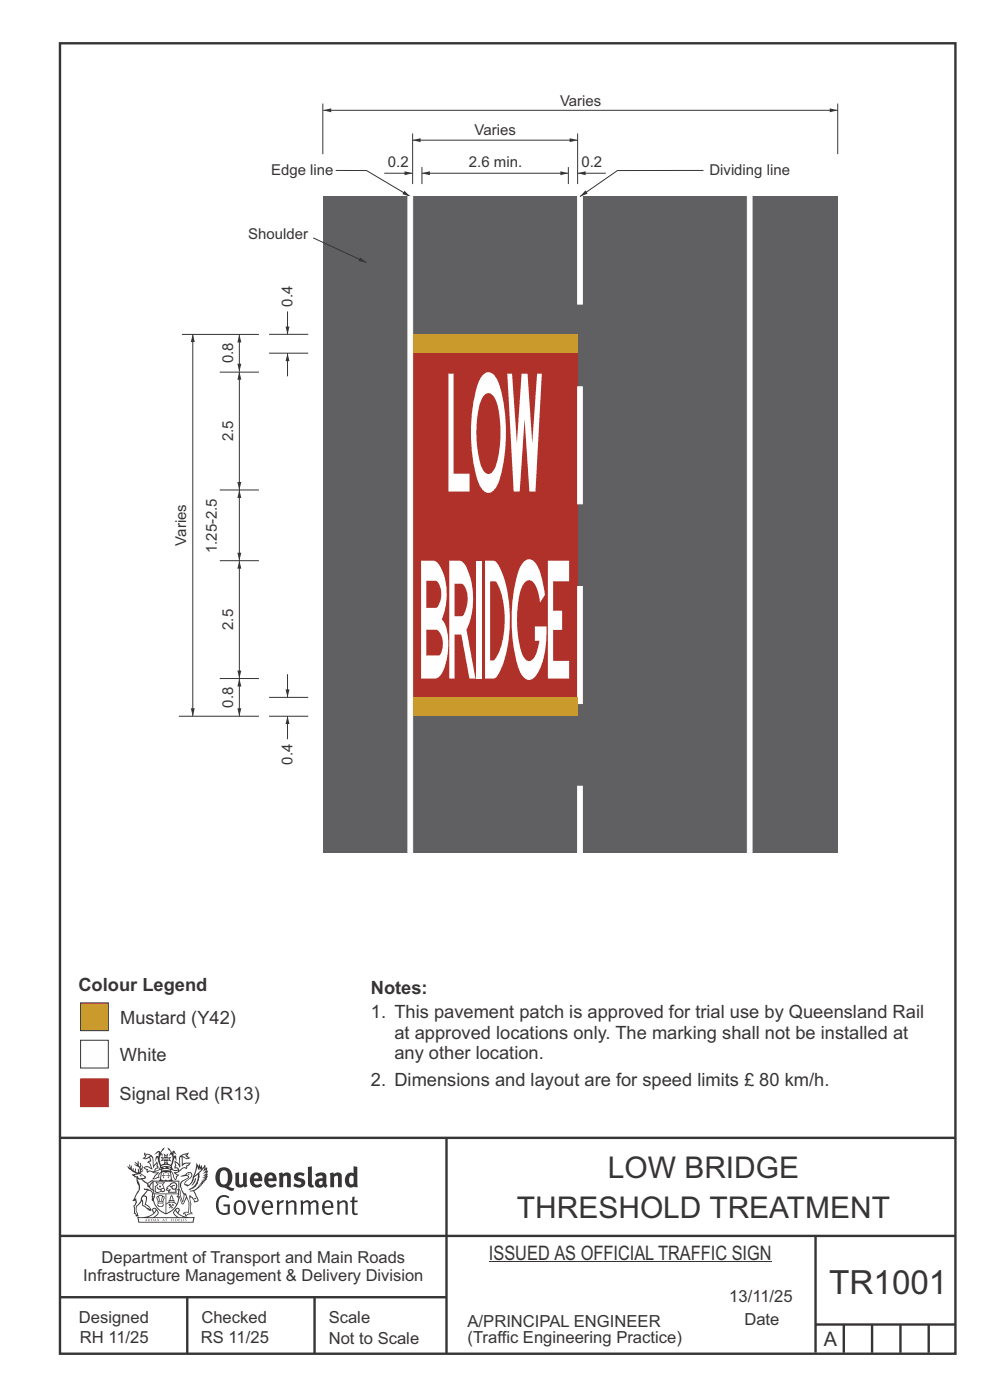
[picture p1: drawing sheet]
<svg xmlns="http://www.w3.org/2000/svg" width="210mm" height="297mm" viewBox="0 0 210 297" stroke-linecap="round" stroke-linejoin="round" font-family="sans-serif">
<g fill="none" stroke="#373435" stroke-width=".51">
<path d="M12.7 9.2h190v278h-190zM12.7 241.4h190M94.7 241.4v45.8M12.7 275.2h82M12.7 262.2h190.1M39.7 275.2v12M66.7 275.2v12M173 262.1v24.9M173 281h29.6M179 281v6M185 281v6M191 281v6"/>
<path d="M197 281v6"/>
</g>
<g fill="#373435">
<path d="M47 248.4a2.55 2.55 0 0 0 0 2.7l.3 .2a.81 .81 0 0 0 1-1v-.5a1.04 1.04 0 0 0-1.1-1.5zM46.3 248.1a1.82 1.82 0 0 1 2.1-.2 1.82 1.82 0 0 1 .9 1.8 2.29 2.29 0 0 1-.8 2l.7 .3h.5l-.2 .6a2.87 2.87 0 0 1-2-.7 2.12 2.12 0 0 1-1.7-3.1z" fill-rule="evenodd"/>
<path d="M49.9 248.9l.8-.2v2a.46 .46 0 0 0 .3 .6 .46 .46 0 0 0 .6-.3v-2.1l.7-.2v2.4l.2 .5-.5 .3-.3-.3a1.02 1.02 0 0 1-1.2 .3 1.02 1.02 0 0 1-.6-1.1z" fill-rule="evenodd"/>
<path d="M54 249.5l-.1 .5h.9a.49 .49 0 0 0-.2-.6 .49 .49 0 0 0-.6 .1zM53.4 249.1a1.34 1.34 0 0 1 1.6-.2 1.34 1.34 0 0 1 .6 1.5v.2h-1.7a.77 .77 0 0 0 .5 .8 .77 .77 0 0 0 .9-.4l.3 .5a1.59 1.59 0 0 1-2 .2 1.59 1.59 0 0 1-.5-2.1z" fill-rule="evenodd"/>
<path d="M57 249.5l-.1 .5h1a.49 .49 0 0 0-.2-.6 .49 .49 0 0 0-.7 .1zM56.4 249.1a1.34 1.34 0 0 1 1.6-.2 1.34 1.34 0 0 1 .7 1.5v.2h-1.8a.77 .77 0 0 0 .5 .8 .77 .77 0 0 0 .9-.4l.4 .5a1.59 1.59 0 0 1-2.1 .2 1.59 1.59 0 0 1-.5-2.1z" fill-rule="evenodd"/>
<path d="M59.2 248.9l.7-.2 .1 .4a.95 .95 0 0 1 1-.3 .95 .95 0 0 1 .7 .8v2.3h-.8v-2.3a.46 .46 0 0 0-.8 .1v2.2h-.8z" fill-rule="evenodd"/>
<path d="M62.6 249.1a1.75 1.75 0 0 1 2-.1l-.2 .5-.6-.2a.43 .43 0 0 0-.6 .3l.4 .3a1.04 1.04 0 0 1 1.2 1.1 1.04 1.04 0 0 1-1.4 1l-1.2-.4 .3-.6 1 .4 .4-.4a.88 .88 0 0 0-1-.5l-.4-.2-.1-.4z" fill-rule="evenodd"/>
<path d="M65.3 247.6l.8-.2 .1 3.8 .3 .2 .1 .4a.88 .88 0 0 1-1 0 .88 .88 0 0 1-.3-1z" fill-rule="evenodd"/>
<path d="M67.8 250.6a.43 .43 0 0 0-.1 .7 .43 .43 0 0 0 .7-.1v-.7zM66.8 249.1a1.7 1.7 0 0 1 2.4 .1v1.9l.3 .4-.4 .5-.5-.4a1.03 1.03 0 0 1-1.7-.1 1.03 1.03 0 0 1 .8-1.5h.7v-.4a.8 .8 0 0 0-1.2 .1z" fill-rule="evenodd"/>
<path d="M70 248.9l.7-.2 .1 .4a.95 .95 0 0 1 1-.3 .95 .95 0 0 1 .7 .8v2.3h-.8v-2.3a.46 .46 0 0 0-.8 .1v2.2h-.8z" fill-rule="evenodd"/>
<path d="M74.3 249.5a1.48 1.48 0 0 0 0 1.7h.5l.2-.1v-1.5l-.3-.2zM75 247.4l.8 .1 .1 4.4h-.7l-.1-.2a1.26 1.26 0 0 1-1.4 0 1.26 1.26 0 0 1-.5-1.3 1.29 1.29 0 0 1 .4-1.4 1.29 1.29 0 0 1 1.4-.1z" fill-rule="evenodd"/>
<path d="M46.4 253.9a1.72 1.72 0 0 1 2.3 0l-.3 .3a1.24 1.24 0 0 0-1.4-.2 1.24 1.24 0 0 0-.6 1.4 1.49 1.49 0 0 0 1.2 1.9l.7-.1v-1.3h-.8l-.1-.4h1.3v1.9a1.93 1.93 0 0 1-2.2 0 1.93 1.93 0 0 1-.7-2.2l.2-.8z" fill-rule="evenodd"/>
<path d="M50.4 255.1a1.65 1.65 0 0 0 .2 2.2 .99 .99 0 0 0 1-1.4 .78 .78 0 0 0-.4-.8 .78 .78 0 0 0-.8 0zM50 254.9a1.33 1.33 0 0 1 1.6-.1 1.33 1.33 0 0 1 .5 1.4 1.31 1.31 0 0 1-1.3 1.6 1.31 1.31 0 0 1-1.2-1.6v-.6z" fill-rule="evenodd"/>
<path d="M52.5 254.7l.4-.1 .9 2.6 .8-2.5h.5l-1.1 3h-.5z" fill-rule="evenodd"/>
<path d="M56.3 255.2l-.2 .7h1.3a.7 .7 0 0 0-.3-.8 .7 .7 0 0 0-.8 .1zM55.9 255a1.22 1.22 0 0 1 1.5-.2 1.22 1.22 0 0 1 .5 1.5h-1.8a.93 .93 0 0 0 .5 1 .93 .93 0 0 0 1.1-.2l.2 .3a1.43 1.43 0 0 1-1.8 .1 1.43 1.43 0 0 1-.6-1.7z" fill-rule="evenodd"/>
<path d="M58.7 254.7l.4-.1 .1 .5 .4-.4 .6-.1-.2 .5a.66 .66 0 0 0-.8 .7v1.9h-.4z" fill-rule="evenodd"/>
<path d="M60.6 254.7l.4-.1 .1 .5a.94 .94 0 0 1 1-.5 .94 .94 0 0 1 .8 .8v2.3h-.5l-.1-2.5a.81 .81 0 0 0-1.2 .3v2.2h-.4z" fill-rule="evenodd"/>
<path d="M63.7 254.7l.5-.1 .1 .5 .4-.3a.78 .78 0 0 1 1.1 .3 .9 .9 0 0 1 1-.5 .9 .9 0 0 1 .8 .8v2.3h-.5l-.1-2.5a.67 .67 0 0 0-1.1 .3v2.2h-.5v-2.4l-.4-.3-.7 .4v2.3h-.5z" fill-rule="evenodd"/>
<path d="M69 255.2l-.1 .7h1.3a.7 .7 0 0 0-.3-.8 .7 .7 0 0 0-.9 .1zM68.7 255a1.22 1.22 0 0 1 1.5-.2 1.22 1.22 0 0 1 .5 1.5h-1.8a.93 .93 0 0 0 .4 1 .93 .93 0 0 0 1.2-.2l.1 .3a1.44 1.44 0 0 1-1.7 .1 1.44 1.44 0 0 1-.6-1.7z" fill-rule="evenodd"/>
<path d="M71.4 254.7l.5-.1 .1 .5a.94 .94 0 0 1 1-.5 .94 .94 0 0 1 .8 .8v2.3h-.5l-.1-2.5a.81 .81 0 0 0-1.2 .3v2.2h-.4z" fill-rule="evenodd"/>
<path d="M74.7 253.9l.5-.1v.9h.7l-.1 .3h-.6v2.2l.1 .2h.5l.1 .3a.75 .75 0 0 1-1.2-.6v-2.1h-.4v-.3h.4z" fill-rule="evenodd"/>
<path d="M30.8 244.9l1.1 .3-.9 .5h-.4l.6-.5zM31.8 245.4h.2a2.44 2.44 0 0 1 .4 1.9l.1 .5 .7-1-.1 .6 .3 .3a.57 .57 0 0 0-.6 .7l-1-.1-.5 .2 .2-.5-.8-.3 .7-.1 .9 .5 .1-.1-.6-1.3-.2-.2h.5zM30.7 244.4l-.1 .5 .2 .4-.6 .4a1.04 1.04 0 0 0 1.4-.1l.2 .6-.3 .1-.2 .4a.94 .94 0 0 1 .8 1.1l-.2-.1a1.16 1.16 0 0 0-1.5-.1l.3 .4 .4 .2 .1 .5 .2 .1 .1-.2a.94 .94 0 0 1 1.1 .2l.8 .1-1.2 1.2a1.13 1.13 0 0 0 1.2-.2l.4-.1-.1-.4 .5-.8a.83 .83 0 0 0-.6 1.1l-.3-.1-.7 .4 1.1-1.4-.5 .1-.5-.1 1.3-.5-.1-.1-.9 .4v-.3l.2-.2 .3 .1 .1-.3-.2-.4v-.6l-.1-.4-.7 1v-.7a1.42 1.42 0 0 0-1.6-1.8z" fill-rule="evenodd"/>
<path d="M38.5 245.2l.5-.2 .7-.1-.6 .3 .8 .5h-.3zM38.3 245.5l.2-.1 .1 2a1.69 1.69 0 0 1 1.6-.6l-.8 .5 .1 .5a1.1 1.1 0 0 0-1.5 .6l-.1-.5-.2-.2h-.5l.3-.4-.3-.7a1.42 1.42 0 0 1 .8 1.1l.2-.1zM37.1 246.2l.1 1-.2 .3 .1 .4h.5l.1 .2a.96 .96 0 0 1-1.1-.1l-.1 .1a1.06 1.06 0 0 0 1.3 .2v.1a.72 .72 0 0 1-1 .2l.3 .5 .6 .2-.4 .2-.1 .6-.2-.3-.4-1.1-.4-.4 .4 .9a1.54 1.54 0 0 0 .7 1.2l.2-.3a.58 .58 0 0 1 .4-.8l.2-.1h-.3l-.5-.3 .9-.5a.93 .93 0 0 1 1.2-.5v.2l.2-.2 .1-.5a.99 .99 0 0 0 .7-.8l-1.3 .1-.3 .2-.1-1.4 .9 .4 .9-.3h-.4l-.5-.4 .4-.7-.6 .2a1.46 1.46 0 0 0-1.4 2.1v.4l-.2-.4z" fill-rule="evenodd"/>
<path d="M35.6 248.9l.2 .1-.1 .3 .4 .1h-.4v.6l-.1-.6h-.3l.3-.1z" fill-rule="evenodd"/>
<path d="M34.6 248.9l.2 .1v.3l.3 .1h-.3l-.1 .6v-.6h-.4l.4-.1z" fill-rule="evenodd"/>
<path d="M34.3 248.8a.57 .57 0 0 1 .9 .2 .57 .57 0 0 1 .9-.2l.2 1.4h-.2a.57 .57 0 0 1-.9 0 .69 .69 0 0 1-1.1 0zM34.2 248.1l-.3 2.1-.2 .4h3l-.2-.4-.3-2.1h-.2v.2l-.8-.1-.8 .1v-.2z" fill-rule="evenodd"/>
<path d="M34.2 252.4a.3 .3 0 0 0 .6 0 .3 .3 0 0 0-.6 0zM33.3 250.9l.3 .3-.3 .4a.79 .79 0 0 0 0 1.3l.8-.2-.1-.3a.55 .55 0 0 1-.7-.6l.1-.1 .2 .3 .3 .2 .8-.2-.4-.7 .4-.4-.7 .2zM33 250.7l1.1 .2 .9-.2-.4 .6 .4 1.2a.56 .56 0 0 1-.8 .3l-.2 .1a.73 .73 0 0 1-.9 .1 .73 .73 0 0 1-.3-1v-.4l.6-.4z" fill-rule="evenodd"/>
<path d="M35.6 251.8l.7-.4a.58 .58 0 0 1 1-.1 .58 .58 0 0 1-.4 .9l-.3-.3a.43 .43 0 0 1 .6-.4 .57 .57 0 0 0-.8 .2l-.2-.1-.3 .1 .4 .2a.55 .55 0 0 0 .9 .4v.5h-1.3l.3-.4-.1-.1-.6 .1 .2-.3-.2-.1zM35.4 251.8l-.1 .2a.39 .39 0 0 0 .2 .6h.3l-.2 .4h1.9l-.1-.8a.86 .86 0 0 0-.1-1.3 .86 .86 0 0 0-1.3 .4z" fill-rule="evenodd"/>
<path d="M36 254.8h.8v.2h-.8zM36.4 253.8l.2 .8h-.4zM36.4 253.5l-.3 .5-.1 .6h-.2v.4l-.7 .4 .2 .1a1.48 1.48 0 0 1 2.1 .2l.2-.1-.6-.5v-.5h-.2l-.1-.6z" fill-rule="evenodd"/>
<path d="M35.8 255.4l.4 .1 .1 .3 .3-.2-.2-.2a.38 .38 0 0 1 .5 .5l-.2-.2-.3 .2 .3 .2-.3 .3-.1-.4-.4 .4-.1-.2 .4-.3-.1-.1-.2 .1z" fill-rule="evenodd"/>
<path d="M34.5 254h.2v.2l-.2 .6h-.2zM33.6 255.3h.9v.2a.55 .55 0 0 1-.8 .4v-.2l-.2-.1zM33.4 254h.2l.2 .8h-.2zM33.6 255l.8-.1 .1 .2h-.8zM33.8 253.7h.5l-.2 1.1h-.1zM33.3 253.8l-.1 .3 .3 1.1a.48 .48 0 0 0-.1 .6 .48 .48 0 0 0 .5 .2h.5a.49 .49 0 0 0 .2-.8l.3-1.1-.1-.3a1.42 1.42 0 0 0-1.5 0z" fill-rule="evenodd"/>
<path d="M33.7 251.5l.4 .1 .1 .3h-.3z" fill-rule="evenodd"/>
<path d="M41.3 250.1l.3-.2-.2 .8-.6 .8h-.2l.5-.7z" fill-rule="evenodd"/>
<path d="M39.7 249l.3-.2 .5 .2a.88 .88 0 0 1-.6 1.1 1.22 1.22 0 0 0-.8 1.3l.5 .2a.72 .72 0 0 0 .9-.4l.5-.8 .2-.6 .8-.6v.2a2.85 2.85 0 0 1-2 2.9l.1 .1a2.13 2.13 0 0 0 1.9-1.5v-.3a2.01 2.01 0 0 0 .3-1.7l1.1-1.3-.4 1 .7-.5-.7 1 .8-.4-.8 .8 .7-.2-.9 .6 .8-.1-.8 .4h.7l-.8 .3 .3 .2h-.4l.2 .3h-.4l.2 .3h-.4l.1 .2h-.1a2.16 2.16 0 0 1-2 1.1l.1 .2 .4-.1a.76 .76 0 0 1 .7 .8l.5 1.2-.6 .2a1.45 1.45 0 0 0-1.1-1.3l.2 1.8-.1 1.8 .4 .3a1.07 1.07 0 0 0-1.2 .4v-.3l-.5-.2a.87 .87 0 0 1 1.1-.1v-.7a4.4 4.4 0 0 0-.6-3.1l-.1-.3h-.2a2.16 2.16 0 0 1-.7-2.2l.3-.4 1.2-.7a.55 .55 0 0 0-.4-.8zM37.8 252.4a.76 .76 0 0 1 .3 1.1l.6 1.6 .4-1.7 .2 .1a.61 .61 0 0 1-.1 .9l-.3 .8-.2 .1-.7-1.6-.3 .1a1.18 1.18 0 0 0 .1-1.4zM41.8 247.5l.2 .7 .3-.5v.6l.4-.5a1.9 1.9 0 0 1-1.2 1.4l-.3 .3zM38.2 249.6l1.4-.2 .2 .2v.3l-.5 .2a1.26 1.26 0 0 0-.9 1.9l.2 .7a1.84 1.84 0 0 1 .1 2.1l-.4-1.4a.96 .96 0 0 0-.4-1.2l-.4 .2a.78 .78 0 0 1 0 1.3l.1 .3h.4l.4 1.1a.38 .38 0 0 0 .2 .4 .38 .38 0 0 0 .4-.1l.6-1.2a2.94 2.94 0 0 1 .4 2.5l-.1 .4h-.8l-.3 .4v.2l.4-.1 .1 .4 .2 .1a1.02 1.02 0 0 1 1.3-.5v-.4l-.3-.1 .1-1.8-.3-1.3h.1a1.14 1.14 0 0 1 .8 1 .63 .63 0 0 0 .8-.2 .63 .63 0 0 0-.2-.9l-.6-1.2 .9-.6 .2-.4h.3l-.1-.2h.4l-.1-.3h.3l-.1-.3 .5-.1-.2-.2 .6-.4v-.2h-.2l.4-.5h-.3l.3-.5-.4 .1 .4-.5v-.3l-.3 .2 .2-.7-.1-.2-.4 .3v-.8l-.6 .8-.2-.8-.2 .5-.3-.7-.1 .6-.5-.8-.1 1.4-.6 1.8a1.81 1.81 0 0 1-1 1.5l-.6-.2a1.75 1.75 0 0 1 1.1-1.2 .75 .75 0 0 0 .1-1.3 .75 .75 0 0 0-1.2 .4z" fill-rule="evenodd"/>
<path d="M41.2 254.1h.3l.2 .2-.4 .1z" fill-rule="evenodd"/>
<path d="M29.4 258.4h11.6l-.1 .8h-11.4zM31.3 258.2l.5-.1a2.48 2.48 0 0 0 1.4-1.3l.3 .5-.5 .6-.5 .3zM32.5 256.6l.3-.2 .2 .1-.3 .7zM37.2 256.8a2.65 2.65 0 0 0 1.8 1.4h-1.1l-.5-.3-.5-.6zM37.4 256.5l.2-.1 .3 .2-.3 .6zM29.2 258.2l.1 1.2h11.8l.2-1.1-.2-.1a4.1 4.1 0 0 1-3.3-.9l.3-.4-.1-.6a1.06 1.06 0 0 0-1.3 1l.2 .4 .6 .5h-4.7l.3-.1a.84 .84 0 0 0 .6-.8 .84 .84 0 0 0-.5-.8l-.3-.2h-.5l-.1 .6 .3 .4a4.2 4.2 0 0 1-3.4 .9z" fill-rule="evenodd"/>
<path d="M31 258.7l.1 .2h-.2zM31 258.5l-.3 .6 .4-.2 .2 .2z" fill-rule="evenodd"/>
<path d="M31.3 258.6h.3v.4a.25 .25 0 0 0 .2-.1 .25 .25 0 0 0-.1-.3h.1a.29 .29 0 0 1 0 .4 .29 .29 0 0 1-.4 0 .29 .29 0 0 1 0-.4z" fill-rule="evenodd"/>
<path d="M32.2 258.6a.22 .22 0 0 1 .3 .2 .22 .22 0 0 1-.3 .2zM32 258.6l.1 .4a.33 .33 0 0 0 .4 0 .33 .33 0 0 0 0-.4 .33 .33 0 0 0-.5 0z" fill-rule="evenodd"/>
<path d="M32.9 258.7l.1 .2h-.2zM32.9 258.5l-.2 .6 .3-.2 .2 .2z" fill-rule="evenodd"/>
<path d="M33.3 258.6h.2l.1 .1 .2-.1-.2 .2 .2 .3-.3-.3-.1 .3h-.1l.2-.3z" fill-rule="evenodd"/>
<path d="M34.7 258.7l.1 .2h-.2zM34.7 258.5l-.3 .6 .4-.2 .2 .2z" fill-rule="evenodd"/>
<path d="M35 258.5h.5l-.2 .1v.5h-.2l.1-.5z" fill-rule="evenodd"/>
<path d="M36.2 258.6l.3-.1-.1 .1v.2h.1h-.1v.3h-.2z" fill-rule="evenodd"/>
<path d="M36.7 258.6h.2v.5h-.2z" fill-rule="evenodd"/>
<path d="M37.3 258.6a.22 .22 0 0 1 .3 .2 .22 .22 0 0 1-.3 .2zM37.1 258.6v.4a.33 .33 0 0 0 .5 0 .33 .33 0 0 0 0-.4 .33 .33 0 0 0-.5 0z" fill-rule="evenodd"/>
<path d="M37.8 258.6l.4-.1-.2 .1v.2h.1h-.1v.2l.2 .1h-.4z" fill-rule="evenodd"/>
<path d="M38.4 258.6h.2l-.1 .4 .2 .1h-.3z" fill-rule="evenodd"/>
<path d="M38.9 258.6h.2v.5h-.2z" fill-rule="evenodd"/>
<path d="M39.3 258.6h.2h-.1l.2 .3-.2 .2-.1-.1v-.1l.2 .1z" fill-rule="evenodd"/>
<path d="M34.2 247.4a1.51 1.51 0 0 1 2 .2 2.67 2.67 0 0 0-2.1 0zM35.7 247.6l.4 .1 .1 .3-.4-.1zM34.6 247.6h.5l.1 .2h-.4zM34 247.8l.3 .2h-.3zM34.9 246.9l.3-.2 .3 .2zM34.9 245.6l.2 .1v.3h-.2zM35 245.1l.2 .2 .2-.2-.1 .3h-.2zM35.1 246.3h.2l.1 .4-.2-.2-.2 .2zM35.3 245.7l.2-.1v.4h-.2zM34.4 245.7h.3l.1 .3-.4 .1 .2-.2zM35.7 245.7h.3l-.2 .2 .2 .2-.4-.1zM32.7 244.9l1-.5-.1 1-.2-.2-.3 .2-.3 1.1 .5-1 .3 .9a1.84 1.84 0 0 1 .2 1.7l.4 .1a2.48 2.48 0 0 1 2.2 0l.2-.2-.2-.7 .7-1.8 .4 .7-.2-1-.2-.1-.2 .3v-.9l.6 .4-.6-.8-.3 .1-.1 .4-.5-.9-.5-.3 .2 .5 .6 .5-.5 .8 .4-.4a2.06 2.06 0 0 1 0 2.3l-.5-.2-.2-.6 .1-.1 .8 .2-.4-.5 .4-.5-.7 .2-.2-.2 .2-.7-.5 .4-.5-.4 .2 .7-.2 .2-.7-.2 .4 .5-.4 .5 .8-.2 .1 .1-.2 .6-.5 .2a2.02 2.02 0 0 1 0-2.2l.3 .5-.1-.7-.3-.1 .8-1.2-.4 .3-.5 .8-.2-.3a.8 .8 0 0 0-.8 .5z" fill-rule="evenodd"/>
<path d="M29.2 250.1l.3 .1a.61 .61 0 0 1 .8 .4l.3 .2a.8 .8 0 0 1 .6 1l.4 .1 .5 .5a1 1 0 0 1 .5 1.1l-.1 .7v-.5h-.1a.96 .96 0 0 0-.8-1.3l-.2-.2h-.7l-.1-.1-.1 .1 .1 .3h.6l-1.2 1.3-.2 1-.4 .6a1.33 1.33 0 0 0-.5 1.8l.2 .5a1.26 1.26 0 0 1-.5-1.5l-.1-.3a1.56 1.56 0 0 0 .4-1.7l-.3 .2 .2-.5a3.2 3.2 0 0 0 .7-3zM30.4 253.9h.4a2.06 2.06 0 0 1-.1 1.6l.7 .5 .4 .4-.6-.1-.8-.6-.1-.9a.51 .51 0 0 1 .1-.9zM28.6 249.3a1.52 1.52 0 0 1 2.1 .5l-1.1 .2-.2-.1-.1-.4h-.5zM27.5 247v.8l-.3-.4h-.1a3.1 3.1 0 0 0 1.9 1.6l-1 .1 .5 .6 .5 .1 .1 1.1a1.84 1.84 0 0 1-.3 2.5l-.4 .9-.3 .4 .2 .1 .4-.1 .1 .4-.2 .5-.3 .2 .1 1.7h.2l.3 .5 .1 .1 .4-.1-.1-.5a1.3 1.3 0 0 1-.1-1.7l.9-1 .1 1.1 .6 .2 .5 .5 .1-.1 .2 .3h.5a1.85 1.85 0 0 0-1.2-1.4l.1-.3a1.39 1.39 0 0 0 0-1.4l-.5-.1 .5-.5a.66 .66 0 0 1 .9-.4 .66 .66 0 0 1 .3 .9l-.1 .4 .2-.1v.2l-.1 .3 .2 .5 .1-.3a2.24 2.24 0 0 0 .1-2.2 .73 .73 0 0 1-.7-.7 .73 .73 0 0 1 .6-.7v-.2a.94 .94 0 0 0-.9 .8 .48 .48 0 0 1-.1-.6 .48 .48 0 0 1 .5-.2l.5-.3a.51 .51 0 0 0-.8 .2l-.5 .2-1-.8h.6l.2-.5-1.2-.7 .5-.5v-.3l-.5 .4 .1-.2a.69 .69 0 0 0 .2-1v.4l-.2 .3v-1.1l-.3-.2 .1 .6-.1 .2-.4-1.3v.7l-.6-.4 .5 .7-.6-.2 .3 .3a1 1 0 0 1 .7 1.4l-.2-.8v.9l-.5-.2v-.8l-.2 .7-.2-.1-.1-.6-.2 .4-.2-.2 .1-.7-.2 .5z" fill-rule="evenodd"/>
<path d="M29.6 249.4l.2-.1 .3 .2z" fill-rule="evenodd"/>
<path d="M32.4 250.5h5.6v2l-.2-.1v-1.7h-5.2v2.5h5.2v-.8l.1 .2-.1 1.1v-.3h-2.5v4a4.1 4.1 0 0 0 2.6-3.6l.1-.1a4 4 0 0 1-2.8 3.9 4.2 4.2 0 0 1-2.8-4.7l.1 1.2 .1-.1a3.8 3.8 0 0 0 2.5 3.4v-4h-2.5l-.2-.9z" fill-rule="evenodd"/>
<circle cx="40" cy="249.1" r=".17"/>
</g>
<path d="M17.1 220.7h5.9v5.9h-5.9z" fill-rule="evenodd" fill="#fefefe" stroke="#373435" stroke-width=".21"/>
<path d="M17.1 228.9h5.9v5.9h-5.9z" fill-rule="evenodd" fill="#af312a" stroke="#af312a" stroke-width=".21"/>
<path d="M17.1 212.8h5.9v5.8h-5.9z" fill-rule="evenodd" fill="#ca9a2c" stroke="#373435" stroke-width=".21"/>
<path d="M68.5 41.7h109.2v139.2h-109.2z" fill-rule="evenodd" fill="#606062"/>
<g fill="#fefefe" stroke="#fefefe" stroke-width=".21">
<path d="M122.5 41.7h1v22.8h-1z" fill-rule="evenodd"/>
<path d="M122.5 166.8h1v14.1h-1z" fill-rule="evenodd"/>
<path d="M158.5 41.7h1v139.2h-1z" fill-rule="evenodd"/>
</g>
<path d="M87.6 74.9h34.8v75h-34.8z" fill-rule="evenodd" fill="#af312a"/>
<path d="M87.5 28.3v10.8M122.5 28.3v10.8M38.6 70.9h16.3M46.6 78.9h8.3M50.8 78.9v25M46.6 103.9h8.3M37.9 151.9h17" fill="none" stroke="#373435" stroke-width=".21"/>
<g fill="#373435">
<path d="M50.8 78.9l.4 1.6h-.8z"/>
<path d="M50.4 102.3h.8l-.4 1.6z"/>
</g>
<path d="M87.5 29.7h35" fill="none" stroke="#373435" stroke-width=".21"/>
<g fill="#373435">
<path d="M120.8 29.3l1.7 .4-1.7 .5z"/>
<path d="M87.5 29.7l1.7-.4v.9z"/>
</g>
<path d="M89.5 36.7h31.1" fill="none" stroke="#373435" stroke-width=".21"/>
<g fill="#373435">
<path d="M118.9 36.3l1.7 .4-1.7 .5z"/>
<path d="M89.5 36.7l1.7-.4v.9z"/>
</g>
<path d="M40.9 70.9v81" fill="none" stroke="#373435" stroke-width=".21"/>
<g fill="#373435">
<path d="M40.9 70.9l.4 1.7h-.8z"/>
<path d="M40.5 150.3h.8l-.4 1.6z"/>
</g>
<path d="M66.4 50.5l11.3 5.2" fill="none" stroke="#373435" stroke-width=".21"/>
<path d="M76.4 54.6l1.3 1.1-1.7-.3z" fill="#373435"/>
<path d="M68.5 22v10.7M68.6 23.4h109.1M177.7 22v10.7" fill="none" stroke="#373435" stroke-width=".21"/>
<g fill="#373435">
<path d="M176 23l1.7 .4-1.7 .4z"/>
<path d="M68.6 23.4l1.7-.4v.8z"/>
</g>
<path d="M149.2 36.2h-18.2l-8 5.5" fill="none" stroke="#373435" stroke-width=".21"/>
<path d="M124.2 40.4l.5 .7-1.7 .6z" fill="#373435"/>
<path d="M50.8 70.9v8" fill="none" stroke="#373435" stroke-width=".21"/>
<g fill="#373435">
<path d="M50.4 77.2h.8l-.4 1.7z"/>
<path d="M50.8 70.9l.4 1.7h-.8z"/>
</g>
<path d="M46.6 118.9h8.3M50.8 118.9v25M46.6 143.9h8.3M57.1 147.9h8.3M57.1 151.9h8.3" fill="none" stroke="#373435" stroke-width=".21"/>
<g fill="#373435">
<path d="M50.4 142.3h.8l-.4 1.6z"/>
<path d="M50.8 118.9l.4 1.7h-.8z"/>
</g>
<path d="M61 151.9v4.9" fill="none" stroke="#373435" stroke-width=".21"/>
<path d="M61 151.9l.4 1.7h-.8z" fill="#373435"/>
<path d="M61 143v4.9" fill="none" stroke="#373435" stroke-width=".21"/>
<path d="M60.6 146.3h.8l-.4 1.6z" fill="#373435"/>
<path d="M50.8 143.9v8" fill="none" stroke="#373435" stroke-width=".21"/>
<g fill="#373435">
<path d="M50.4 150.3h.8l-.4 1.6z"/>
<path d="M50.8 143.9l.4 1.7h-.8z"/>
</g>
<path d="M71.2 36.2h6.5l9.3 5.5" fill="none" stroke="#373435" stroke-width=".21"/>
<path d="M85.8 40.5l1.2 1.2-1.6-.5z" fill="#373435"/>
<g fill="#fefefe" stroke="#fefefe" stroke-width=".21">
<path d="M122.5 124.4h1v24.9h-1z" fill-rule="evenodd"/>
<path d="M122.5 82.1h1v24.8h-1z" fill-rule="evenodd"/>
<path d="M86.5 41.7h1v139.2h-1z" fill-rule="evenodd"/>
</g>
<path d="M81.5 36.7h6M89.5 35.4v3.7" fill="none" stroke="#373435" stroke-width=".21"/>
<path d="M85.8 36.3l1.7 .4-1.7 .5z" fill="#373435"/>
<path d="M120.6 35.4v3.7M122.5 36.7h6" fill="none" stroke="#373435" stroke-width=".21"/>
<path d="M122.5 36.7l1.7-.4v.9z" fill="#373435"/>
<path d="M57.1 74.9h8.3M57.1 70.9h8.3M61 66.1v4.9" fill="none" stroke="#373435" stroke-width=".21"/>
<path d="M60.6 69.3h.8l-.4 1.7z" fill="#373435"/>
<path d="M61 74.9v4.9" fill="none" stroke="#373435" stroke-width=".21"/>
<path d="M61 74.9l.4 1.7h-.8z" fill="#373435"/>
<path d="M50.8 103.9v15" fill="none" stroke="#373435" stroke-width=".21"/>
<g fill="#373435">
<path d="M50.4 117.3h.8l-.4 1.6z"/>
<path d="M50.8 103.9l.4 1.7h-.8z"/>
</g>
<g fill="#ca9a2c">
<path d="M87.6 70.9h34.8v4h-34.8z" fill-rule="evenodd"/>
<path d="M87.6 147.9h34.8v4h-34.8z" fill-rule="evenodd"/>
</g>
<g fill="#fefefe">
<path d="M95.1 79.3h1.1v21.2h3.4v3.8h-4.5z" fill-rule="evenodd"/>
<path d="M103 83.6a1.16 1.16 0 0 1 1.7 .5 13.3 13.3 0 0 1 1.5 6.7 20.5 20.5 0 0 1-1.4 8.8 1.21 1.21 0 0 1-1 1 1.21 1.21 0 0 1-1.3-.8 21.8 21.8 0 0 1-1.3-11.2 7.4 7.4 0 0 1 1.8-5zM102.3 79.7a1.64 1.64 0 0 1 1.6-.7 1.64 1.64 0 0 1 1.3 1.2 27.4 27.4 0 0 1 2.1 11.6 28.7 28.7 0 0 1-1.9 11.3 1.9 1.9 0 0 1-2.5 1.3 4.8 4.8 0 0 1-1.7-2.9 36.2 36.2 0 0 1 .4-20.7z" fill-rule="evenodd"/>
<path d="M107.6 79.3h1l1 14.8 1-14.8h1.3l1 14.8 1-14.8h1l-1.3 25h-1.3l-1-15.5-1.1 15.5h-1.2z" fill-rule="evenodd"/>
<path d="M90.4 133.6v5.5h2.7a3.1 3.1 0 0 0 .8-2.8 2.76 2.76 0 0 0-1.4-2.7zM90.4 123.2h2a3.4 3.4 0 0 1 1.2 3.5 2.85 2.85 0 0 1-1.1 2.3h-2.1zM89.3 118.9h2.6a2.74 2.74 0 0 1 1.9 2.2 13.9 13.9 0 0 1-.1 10.3 8.4 8.4 0 0 1 1.4 6.2l-.2 1.5a8.7 8.7 0 0 1-1.9 4.6l-.7 .2h-3z" fill-rule="evenodd"/>
<path d="M95.3 118.9h2.1a2.45 2.45 0 0 1 1.8 2 16.2 16.2 0 0 1-.3 12.7l2 10.3h-1.3l-1.7-9.3h-1.5v9.3h-1.1zM96.4 123.8v6.9h1.5a2.12 2.12 0 0 0 1-1.7 5 5 0 0 0-.9-5.1z" fill-rule="evenodd"/>
<path d="M101.1 118.9h1.1v25h-1.1z" fill-rule="evenodd"/>
<path d="M102.9 118.9v25h2a2.33 2.33 0 0 0 1.1-1.5 29.6 29.6 0 0 0 .2-21.7l-.8-1.3-.5-.4zM104 123.3h.9a1.1 1.1 0 0 1 .8 .9 19.4 19.4 0 0 1-.3 15.1l-.7 .8h-.7z" fill-rule="evenodd"/>
<path d="M110.9 119.4a1.64 1.64 0 0 1 1.6-.7 1.64 1.64 0 0 1 1.4 1.1 20.2 20.2 0 0 1 1.7 6.4l-1 1.7-.3-1.3a4.3 4.3 0 0 0-1.8-3.5 2.26 2.26 0 0 0-2 1.9 24.9 24.9 0 0 0 .3 13.9 1.53 1.53 0 0 0 1.9 1.2 6.6 6.6 0 0 0 1.7-4.2h-.9v-3h2.4a18.1 18.1 0 0 1-2 10.1 1.77 1.77 0 0 1-1.7 1.2 1.77 1.77 0 0 1-1.7-1.3 31.4 31.4 0 0 1-1.9-14.4 24.3 24.3 0 0 1 1.8-8.4z" fill-rule="evenodd"/>
<path d="M116.2 118.9h4.5v4.4h-3.4v6.3h1.9v4h-1.9v6.6h3.4v3.7h-4.5z" fill-rule="evenodd"/>
</g>
<path d="M103.7 267.7h60" fill="none" stroke="#373435" stroke-width=".21"/>
<text font-size="7.1" fill="#373435" x="175.9" y="274.5">TR1001</text>
<g font-size="6.3" fill="#373435">
<text x="128.9" y="249.9">LOW BRIDGE</text>
<text x="109.7" y="258.4">THRESHOLD TREATMENT</text>
</g>
<g font-size="4.2" fill="#373435">
<text x="103.7" y="267.2">ISSUED AS OFFICIAL TRAFFIC SIGN</text>
<text x="174.7" y="285.6">A</text>
</g>
<g font-size="3.9" fill="#373435">
<text x="16.6" y="210.2">Colour Legend</text>
<text x="78.7" y="210.8">Notes:</text>
<text x="25.5" y="217.1">Mustard (Y42)</text>
<text x="78.7" y="216">1. This pavement patch is approved for trial use by Queensland Rail</text>
<text x="83.7" y="220.4">at approved locations only. The marking shall not be installed at</text>
<text x="25.4" y="225.1">White</text>
<text x="83.7" y="224.7">any other location.</text>
<text x="25.4" y="233.4">Signal Red (R13)</text>
<text x="78.7" y="230.4">2. Dimensions and layout are for speed limits</text>
<text x="161.1" y="230.4">80 km/h.</text>
</g>
<g font-size="3.5" fill="#373435">
<text x="21.6" y="267.9">Department of Transport and Main Roads</text>
<text x="17.7" y="271.8">Infrastructure Management &amp; Delivery Division</text>
<text x="16.7" y="280.6">Designed</text>
<text x="42.7" y="280.6">Checked</text>
<text x="69.7" y="280.6">Scale</text>
<text x="99.2" y="281.5">A/PRINCIPAL ENGINEER</text>
<text x="154.7" y="276.2">13/11/25</text>
<text x="157.9" y="281.2">Date</text>
<text x="16.9" y="284.8">RH 11/25</text>
<text x="42.6" y="284.8">RS 11/25</text>
<text x="69.7" y="285.2">Not to Scale</text>
<text x="99.2" y="285">(Traffic Engineering Practice)</text>
</g>
<g font-size="3.2" fill="#373435">
<text x="118.8" y="22.6">Varies</text>
<text x="100.7" y="28.7">Varies</text>
<text x="82.3" y="35.4">0.2</text>
<text x="99.5" y="35.4">2.6 min.</text>
<text x="123.3" y="35.4">0.2</text>
<text x="57.5" y="37.2">Edge line</text>
<text x="150.5" y="37.2">Dividing line</text>
<text x="52.6" y="50.8">Shoulder</text>
<text x="62" y="65.1" transform="rotate(-90 62 65.1)">0.4</text>
<text x="49.5" y="77.1" transform="rotate(-90 49.5 77.1)">0.8</text>
<text x="49.5" y="93.6" transform="rotate(-90 49.5 93.6)">2.5</text>
<text x="39.5" y="115.7" transform="rotate(-90 39.5 115.7)">Varies</text>
<text x="46" y="117.4" transform="rotate(-90 46 117.4)">1.25-2.5</text>
<text x="49.5" y="133.6" transform="rotate(-90 49.5 133.6)">2.5</text>
<text x="49.5" y="150.1" transform="rotate(-90 49.5 150.1)">0.8</text>
<text x="62" y="162.2" transform="rotate(-90 62 162.2)">0.4</text>
</g>
</svg>
